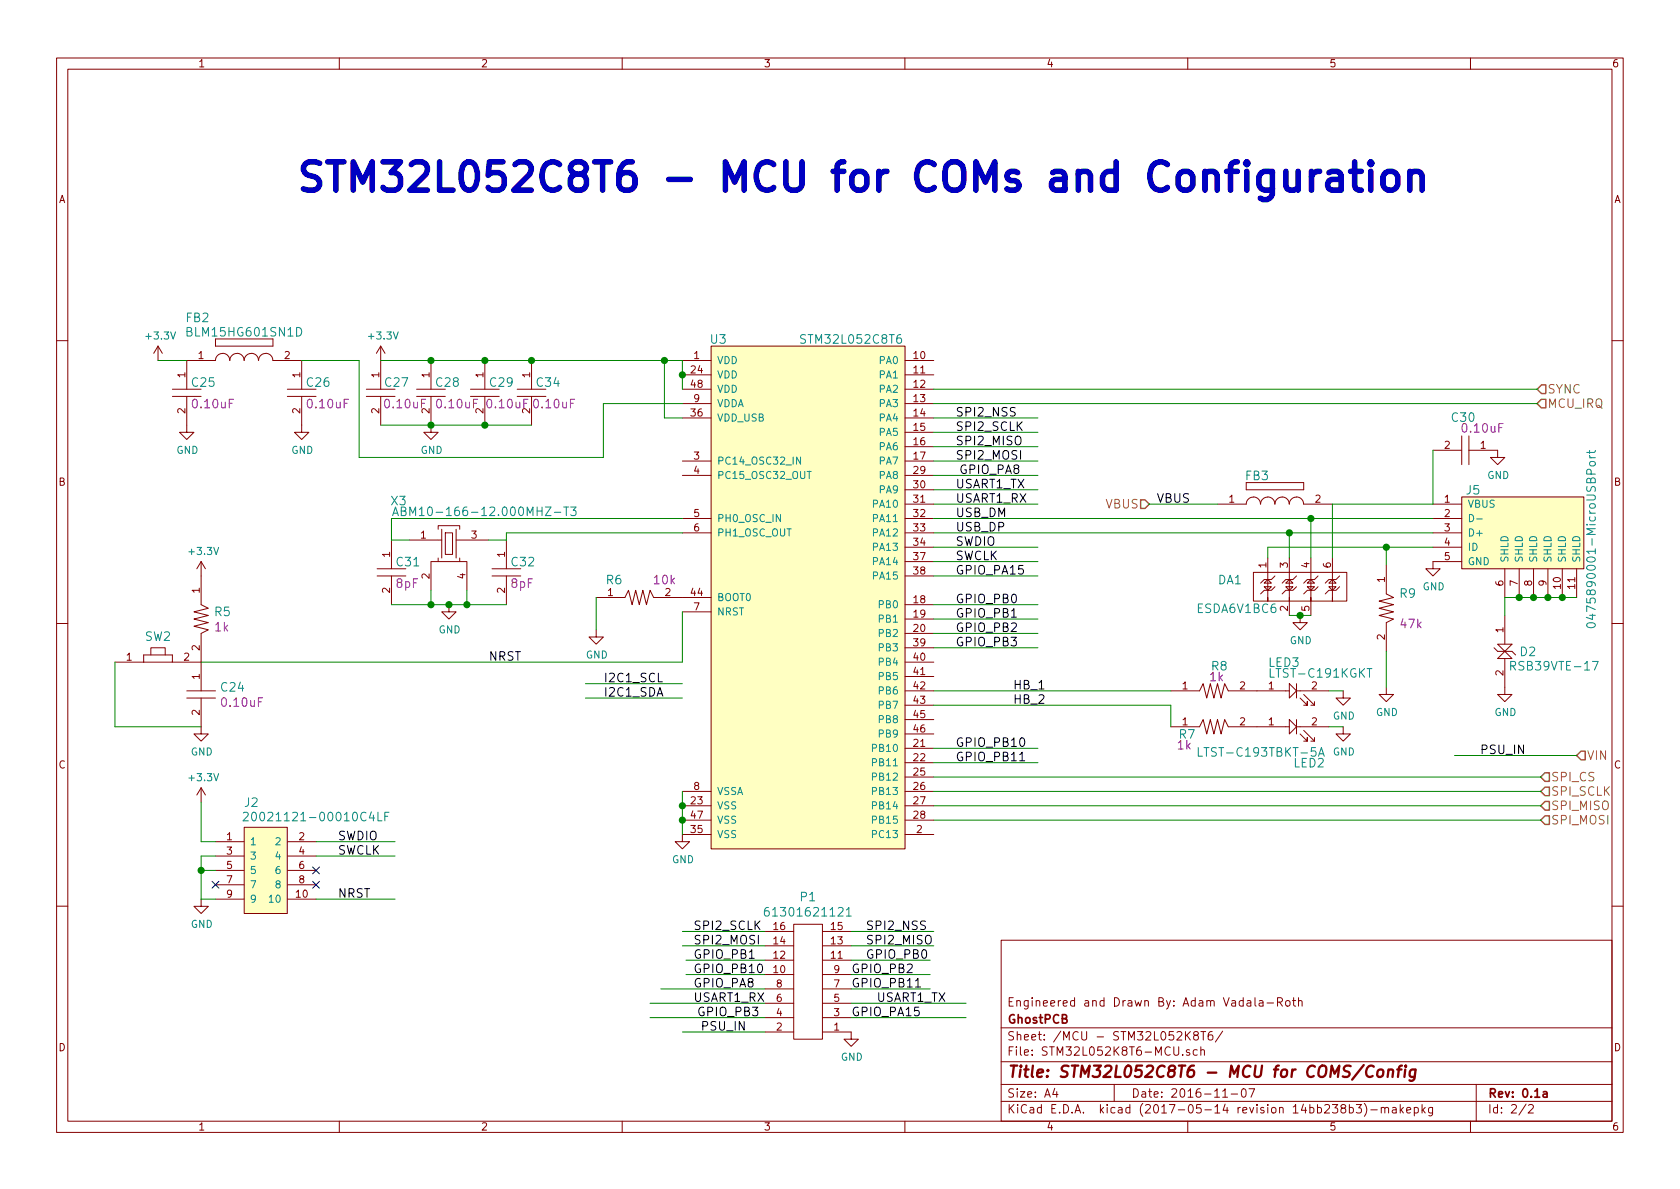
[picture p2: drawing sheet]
<svg xmlns="http://www.w3.org/2000/svg" width="297mm" height="210mm" viewBox="0 0 297 210" stroke-linecap="round" stroke-linejoin="round" font-family="sans-serif">
<g fill="none" stroke="#840000" stroke-width=".18">
<path d="M10 10.3h277v189.9h-277zM12 12.2h273v186.1h-273zM60 10.3v1.9M110 10.3v1.9M160 10.3v1.9M210 10.3v1.9M260 10.3v1.9M38.1 59.9h10.2v1.3h-10.2zM10 60.2h2M27.9 61.2l-.7 1.3M27.9 61.2v2.5M27.9 61.2l.8 1.3"/>
<path d="M30.5 68.8h5.1M30.5 70.1h5.1M33 70.1v6.3h1.3l-1.3 1.3-1.3-1.3h1.3M39.4 62.5a1.26 1.26 0 0 0-1.3 1.2h-5.1v5.1M39.4 62.5a1.25 1.25 0 0 1 1.2 1.2 1.3 1.3 0 0 1 1.3-1.2M41.9 62.5a1.25 1.25 0 0 1 1.3 1.2M44.4 62.5a1.26 1.26 0 0 0-1.2 1.2M44.4 62.5a1.25 1.25 0 0 1 1.3 1.2 1.3 1.3 0 0 1 1.3-1.2M47 62.5a1.25 1.25 0 0 1 1.2 1.2M48.3 63.7h5v5.1M50.8 68.8h5.1M50.8 70.1h5.1"/>
<path d="M53.3 70.1v6.3h1.3l-1.3 1.3-1.2-1.3h1.2M64.8 68.8h5M64.8 70.1h5M67.3 61.2l-.8 1.3M67.3 61.2v7.6M67.3 70.1v5.1M67.3 61.2l.8 1.3M73.7 68.8h5M73.7 70.1h5M76.2 70.1v6.3h1.3l-1.3 1.3-1.3-1.3h1.3M76.2 63.7v5.1M83.2 68.8h5.1"/>
<path d="M83.2 70.1h5.1M85.7 63.7v5.1M85.7 70.1v5.1M91.4 68.8h5.1M91.4 70.1h5.1M94 63.7v5.1M94 70.1v5.1M120.6 68.8h5.1M120.6 63.7h5.1M120.6 71.4h5.1M120.6 66.3h5.1M120.6 73.9h5.1"/>
<path d="M125.7 61.2h34.3v88.9h-34.3zM160 68.8h5.1M160 63.7h5.1M160 71.4h5.1M160 66.3h5.1M160 73.9h5.1M160 76.4h5.1M160 79h5.1M253.4 79.6h5M258.4 77.1v5.1M259.7 79.6h5.1v1.3h1.3l-1.3 1.3-1.3-1.3h1.3M259.7 77.1v5.1"/>
<path d="M285 60.2h2M35.6 99.3v7.6l1.2 .7-2.5 .6 2.5 .6-2.5 .7 2.5 .6-2.5 .6 2.5 .7-1.2 .6v10.2M35.6 99.3l-.8 1.3M35.6 99.3l.7 1.3M69.2 95.5v5.1M72.4 95.5h5M76.2 99.4v5M76.2 99.3h6.3M77.5 93.6v-.6h3.8v.6M77.5 98.7v.6M77.5 95.5h.6M78.1 93.6v5.1"/>
<path d="M78.7 94.2h1.3v3.8h-1.3zM80.6 95.5h.7M80.6 93.6v5.1M81.3 98.7v.6M81.4 95.5h5M82.5 99.4v5M89.5 95.5v5.1M120.6 91.7h5.1M120.6 94.2h5.1M120.6 81.5h5.1M120.6 84.1h5.1M160 89.1h5.1"/>
<path d="M160 91.7h5.1M160 94.2h5.1M160 96.8h5.1M160 99.3h5.1M160 86.6h5.1M160 81.5h5.1M160 84.1h5.1M220.3 85.3h10.2v1.3h-10.2zM221.6 87.9a1.26 1.26 0 0 0-1.3 1.2h-5M221.6 87.9a1.25 1.25 0 0 1 1.3 1.2 1.3 1.3 0 0 1 1.3-1.2M224.2 87.9a1.25 1.25 0 0 1 1.2 1.2M224.2 98.7v2.5"/>
<path d="M226.7 87.9a1.26 1.26 0 0 0-1.3 1.2M226.7 87.9a1.25 1.25 0 0 1 1.2 1.2 1.3 1.3 0 0 1 1.3-1.2M228 98.7v2.5M229.2 87.9a1.25 1.25 0 0 1 1.3 1.2M230.5 89.1h5.1M231.8 98.7v2.5M235.6 98.7v2.5M245.1 99.9v5.1l1.3 .7-2.6 .6 2.6 .6-2.6 .7 2.6 .6-2.6 .6 2.6 .7-1.3 .6v5.1M253.4 89.1h5M253.4 91.7h5M253.4 94.2h5M253.4 96.8h5"/>
<path d="M258.4 87.9h21.6v12.7h-21.6zM258.4 99.3h-5v1.3h1.2l-1.2 1.2-1.3-1.2h1.3M10 110.3h2M20.3 117.1h5.1M25.4 115.8h5.1v1.3h-5.1zM26.7 115.8v-1.3h2.5v1.3M30.5 117.1h5.1M66.7 101.8h5.1M66.7 100.6h5.1M69.2 101.8v5.1M79.4 106.9v1.3h1.2l-1.2 1.3-1.3-1.3h1.3M87 101.8h5.1"/>
<path d="M87 100.6h5.1M89.5 101.8v5.1M105.4 105.7h5.1l.6-1.3 .7 2.5 .6-2.5 .6 2.5 .7-2.5 .6 2.5 .6-2.5 .7 1.3h10.1M105.4 111.4v1.2h1.3l-1.3 1.3-1.3-1.3h1.3M120.6 108.2h5.1M160 117.1h5.1M160 112h5.1M160 119.6h5.1M160 106.9h5.1M160 101.8h5.1M160 109.5h5.1M160 114.5h5.1"/>
<path d="M221.6 101.2h16.5v5.1h-16.5zM223.5 103.1l.7-.6 .6 .6zM223.5 103.8h1.3l-.6 .6zM224.2 102.5h-.7l-.6 .6M224.2 101.2v1.3M225.4 101.8l-.6 .7h-.6v1.9h-.7l-.6 .6M225.4 103.8l-.6 .6h-.6v1.9v-.6M227.3 103.1l.7-.6 .6 .6zM227.3 103.8h1.3l-.6 .6zM228 102.5h-.7l-.6 .6M228 101.2v1.3M228 106.3v2.5"/>
<path d="M229.2 101.8l-.6 .7h-.6v1.9h-.7l-.6 .6M229.2 103.8l-.6 .6h-.6v1.9v-.6M229.9 108.8v1.3h1.2l-1.2 1.3-1.3-1.3h1.3M231.1 103.1l.7-.6 .6 .6zM231.1 103.8h1.3l-.6 .6zM231.8 102.5h-.7l-.6 .6M231.8 101.2v1.3M231.8 106.3v2.5M233 101.8l-.6 .7h-.6v1.9h-.7l-.6 .6M233 103.8l-.6 .6h-.6v1.9v-.6M234.9 103.1l.7-.6 .6 .6zM234.9 103.8h1.3l-.6 .6z"/>
<path d="M235.6 102.5h-.7l-.6 .6M235.6 101.2v1.3M236.9 101.8l-.7 .7h-.6v1.9h-.7l-.6 .6M236.9 103.8l-.7 .6h-.6v1.9v-.6M264.2 114.5l.6 .7h2.5l.7 .6M264.8 113.9h2.5l-1.2 1.3zM266.1 115.2l1.2 1.3h-2.5zM266.1 116.5v6.3h1.2l-1.2 1.3-1.3-1.3h1.3M266.1 100.6v5.1M266.1 108.8v5.1M268.6 100.6v5.1M271.1 100.6v5.1"/>
<path d="M273.7 100.6v5.1M276.2 100.6v5.1M278.8 100.6v5.1M285 110.3h2M33 122.2h5.1M33 123.4h5.1M35.6 123.4v6.4h1.2l-1.2 1.3-1.3-1.3h1.3M35.6 139.3v2.6M35.6 139.3l-.8 1.3M35.6 139.3l.7 1.3M120.6 139.9h5.1M160 122.2h5.1"/>
<path d="M160 124.7h5.1M160 139.9h5.1M160 132.3h5.1M160 134.9h5.1M160 137.4h5.1M160 127.2h5.1M160 129.8h5.1M207 122.2h5.1l.6-1.3 .7 2.5 .6-2.5 .6 2.5 .7-2.5 .6 2.5 .6-2.5 .7 1.3h10.8M207 128.5h5.1l.6-1.3 .7 2.6 .6-2.6 .6 2.6 .7-2.6 .6 2.6 .6-2.6 .7 1.3h10.8M228 127.2l1.2 1.3-1.2 1.3zM228 120.9l1.2 1.3-1.2 1.2zM229.2 122.2h5.7"/>
<path d="M229.2 128.5h5.7M229.2 120.9v2.5M229.2 127.2v2.6M229.9 129.8l1.2 1.3v-.7v.7h-.6M229.9 123.4l1.2 1.3v-.6v.6h-.6M230.5 129.2l1.9 1.9M230.5 122.8l1.9 1.9M231.8 131.1h.6M231.8 124.7h.6M232.4 124.1v.6M232.4 130.4v.7M237.5 128.5v1.3h1.3l-1.3 1.3-1.3-1.3h1.3"/>
<path d="M237.5 122.2v1.2h1.3l-1.3 1.3-1.3-1.3h1.3M245.1 121.5v1.3h1.3l-1.3 1.3-1.3-1.3h1.3M35.6 159v1.3h1.2l-1.2 1.2-1.3-1.2h1.3M38.1 148.8h5M38.1 151.4h5M38.1 153.9h5M38.1 156.5h5M38.1 159h5M43.2 146.3h7.6v15.2h-7.6zM50.9 148.8h5M50.9 151.4h5M50.9 153.9h5"/>
<path d="M50.9 156.5h5M50.9 159h5M120.6 142.5h5.1M120.6 145h5.1M125.7 147.6h-5.1v1.2h1.3l-1.3 1.3-1.2-1.3h1.2M160 147.6h5.1M160 142.5h5.1M160 145h5.1M10 160.2h2M135.3 180h5M135.3 177.4h5M135.3 174.9h5"/>
<path d="M135.3 172.3h5M135.3 169.8h5M135.3 167.3h5M135.3 164.7h5M140.3 163.4h5.1v20.4h-5.1zM145.4 180h5.1M145.4 177.4h5.1M145.4 174.9h5.1M145.4 172.3h5.1M145.4 169.8h5.1M145.4 167.3h5.1M145.4 164.7h5.1"/>
<path d="M177 166.3h108v32h-108zM221.9 176.4v1.3l.2 .2M222.7 177h.5l.1 .9M223.3 177.3l-.5 .1-.2 .2 .1 .2 .1 .1 .5-.1M224 177.4h1.2M225.9 177.2l.7-.1 .1-.2v-.3l-.3-.2h-.5v1.5M226.2 177.2l.5 .7M227.4 177.1l.2-.2 .4 .2v.7l-.2 .1-.4-.1zM228.5 176.9h.6M228.7 176.4v1.3l.4 .2M229.6 177.1l.2-.2 .3 .1 .1 .9M229.6 176.4v1.5"/>
<path d="M285 160.2h2M60 198.3v1.9M110 198.3v1.9M135.3 182.5h5M145.4 182.5h5.1v1.3h1.3l-1.3 1.2-1.3-1.2h1.3M160 198.3v1.9M177 194.8h108M177 191.8h108M177 187.8h108M177 181.8h108M186.5 192.5l-.4 1h1M186.8 193v1"/>
<path d="M197 191.8v3M209.1 186.5v.1M209.6 182.4v1.5M209.8 183.1l.7 .8M210 198.3v1.9M210.3 185.7l-.3-.1-.2 .2v.2l.5 .2v.3h-.5M210.5 182.4l-.9 .9M211.3 183.1l-.2-.2v-.3a.48 .48 0 0 1 .7-.1l.1 .2-.1 .3-.6 .1-.2 .3 .1 .4 .2 .1 .5-.1 .1-.2v-.2l-.3-.3M211.7 185.7l-.4-.1-.3 .3 .1 .6h.6M212.3 185.7l.2-.1 .4 .1 .1 .9M212.3 185.1v1.5M212.3 182.4h.9"/>
<path d="M212.8 182.4v1.5M214.3 182.4a.59 .59 0 0 0-.7 .7l.1 .7 .2 .1 .5-.1 .1-.5-.2-.2-.4-.1-.3 .3M216.2 194h.8M216.2 182.3l-1.3 2M217.7 193.5h1.1M219.6 192.7l.4-.2a.94 .94 0 0 1 0 1.5 .82 .82 0 0 1-.4-1.3zM220.8 192.5h1l-.6 1.5M237.4 196l-.3-.3 .1-.2 .2-.2 .4 .1 .1 .2v.2l-.7 .2a.48 .48 0 0 0 0 .7l.2 .1 .5-.1a.48 .48 0 0 0-.1-.7h-.2M238.6 195.9l.4-.1 .3 .3-.1 .6-.2 .1-.4-.1M238.6 195.3v1.5M239.8 195.3h.9l-.5 .6 .4 .1v.7l-.2 .1-.6-.1M241.2 195.1a1.71 1.71 0 0 1 0 2.3"/>
<path d="M242.4 196.3h1.1M244.2 196l.2-.2 .4 .1 .1 .9M244.2 195.8v1M244.9 196a.36 .36 0 0 1 .3-.2 .36 .36 0 0 1 .3 .2v.8M246.2 195.9h.6l.1 .9M246.9 196.2l-.5 .1a.29 .29 0 0 0-.3 .2 .29 .29 0 0 0 .3 .3l.5-.1M247.6 195.3v1.5M247.7 196.3l.4 .5M248.1 195.8l-.5 .6M248.7 196.3l.7-.1v-.3l-.5-.1-.2 .2 .1 .7h.6M250.1 195.9l.4-.1 .3 .3-.1 .6-.2 .1-.4-.1M250.1 195.8v1.5"/>
<path d="M251.4 195.3v1.5M251.6 196.3l.4 .5M252 195.8l-.6 .6M253.3 195.8v1.2l-.3 .3h-.4M253.3 195.9l-.4-.1-.3 .3v.6l.3 .1 .4-.1M260 198.3v1.9M261 191.8v6.5M269.8 195.2l-1.2 2M270.3 195.5l.2-.2h.3l.3 .5-.9 1h.9"/>
</g>
<path d="M272.9 193.1h.6v.9M273.5 193.4l-.5 .1-.2 .2 .1 .2 .1 .1 .5-.1" fill="none" stroke="#840000" stroke-width=".3"/>
<path d="M241.1 188.3l-2 2.6M242.9 188.6a.88 .88 0 0 0-1 0 .88 .88 0 0 0-.4 1 .71 .71 0 0 0 .4 .8 .71 .71 0 0 0 .8-.1M243.7 189.3a.53 .53 0 0 1 .5-.2 .53 .53 0 0 1 .4 .4l-.1 .6a.54 .54 0 0 1-.5 .4 .54 .54 0 0 1-.5-.4zM245.5 189.3a.5 .5 0 0 1 .8 .1l-.1 1M245.5 189.1l-.2 1.3M247 189.1h.8M247.9 188.4l-.4 .1-.1 .2-.2 1.7M248.5 189.1l-.2 1.3M248.6 188.4l-.2 .1 .1 .1 .1-.2-.1 .2M250.3 189.2a.68 .68 0 0 0-1 .3v.8l.3 .1 .5-.1M250.3 189.1l-.2 1.6a.6 .6 0 0 1-.9 .3" fill="none" stroke="#840000" stroke-width=".41"/>
<path d="M272.5 70.6h.8v1.5h-.8l-.7-.7zM272.5 68.1h.8v1.5h-.8l-.7-.8zM201.7 88.4h.7l.8 .7-.8 .8h-.7zM273.2 136.6h.7v1.6h-.7l-.8-.8zM273.2 139.2h.7v1.5h-.7l-.8-.8zM279.5 132.8h.8v1.6h-.8l-.7-.8zM273.2 144.3h.7v1.5h-.7l-.8-.8zM273.2 141.7h.7v1.6h-.7l-.8-.8z" fill="none" stroke="#848400" stroke-width=".25"/>
<g fill="none" stroke="#008484" stroke-width=".18">
<path d="M52.5 57.9a.77 .77 0 0 1 .9 .8 .77 .77 0 0 1-.9 .7zM281.1 79.6v.6M282.1 79.6l-.3 .4h-1.3M69.4 91.2l.5-1.5 .5 1.5M69.6 90.7h.7M70.9 90.4l.8-.2v-.4l-.8-.1v1.5h.6l.3-.2v-.3l-.1-.3h-.2M99.7 89.7h.9M100.1 89.7v1.5M100.9 89.7h1l-.6 .5 .5 .2v.6l-.2 .2h-.5l-.2-.2M141.6 80.8v1.3l-.8-1.3v1.3M142.7 83.4h.7M259.8 91a.64 .64 0 0 1 .8 .6 .64 .64 0 0 1-.8 .6z"/>
<path d="M261.1 91.8h1M281.1 80.5l.2 .4M281.1 80.9h1M281.1 81.7l.7-.1 .2 .1 .1 .4-.3 .3h-.5l-.2-.3zM241.7 118.2h.9M267.1 117.7h.7l.2-.2-.1-.4-.2-.1h-.6v1.5M280.7 110.3l.8-.2 .4 .2 .2 .2a.87 .87 0 0 1-1.6 .1zM281.6 108.6v.9l-1.1-.3M281.6 117h1l-.7 1.5M211.9 132.2v1.5h.7M233.1 133.7l.5-1.5 .5 1.5M233.3 133.3h.7"/>
<path d="M43 143.8l.6-.2 .2 .2 .1 .3-.9 1.1h.9M44.6 143.8l.2-.2a.81 .81 0 0 1 .4 1.4l-.2 .2a.84 .84 0 0 1-.4-1.4zM66.8 143.6v1.6h.7M68 144.3h.6M68.8 143.6h-.8v1.6M135.9 160.5a.59 .59 0 0 0-.7 .6v.6l.1 .2 .4 .1 .2-.2 .1-.5-.1-.2h-.5l-.2 .2M149.7 160.9l.4-.4v1.5M149.7 162h.8"/>
</g>
<g fill="#ffffc2" stroke="#ffffc2" stroke-width=".18">
<path d="M258.4 87.9h21.6v12.7h-21.6z"/>
<path d="M43.2 146.3h7.6v15.2h-7.6z"/>
<path d="M125.7 61.2h34.3v88.9h-34.3z"/>
</g>
<path d="M37.5 155.8l1.2 1.3M38.7 155.8l-1.2 1.3M55.3 153.3l1.2 1.2M55.3 155.8l1.2 1.3M56.5 153.3l-1.2 1.2M56.5 155.8l-1.2 1.3" fill="none" stroke="#000084" stroke-width=".18"/>
<g fill="none" stroke="#0000c2" stroke-width=".99">
<path d="M227.4 30.3v2.6l.2 .5a1.4 1.4 0 0 0 1.9-.3M229.5 30.3v3.3M231.9 30.3v3.3M233.3 30.3a1.28 1.28 0 0 0-1.4 .9M235 30.5l.5-.2h.9l.5 .2 .2 .5v2.6M237.1 31.5l-.4 .2h-1.2a.98 .98 0 0 0-.8 1 .98 .98 0 0 0 .8 .9h1.2l.4-.2M238.8 30.3h1.9M239.5 28.6v4.3l.3 .5 .4 .2h.5M242.4 28.6l-.3 .3 .3 .2 .2-.2-.2-.3v.5M242.4 30.3v3.3M245 30.5a1.39 1.39 0 0 1 2.1 .7v1.5a1.36 1.36 0 0 1-1.3 1 1.36 1.36 0 0 1-1.3-1v-1.5zM249.3 30.8a1.25 1.25 0 0 1 2.1 .2v2.6"/>
<path d="M249.3 30.3v3.3"/>
</g>
<path d="M180.3 134.5h.9M161.9 174.5h.9" fill="none" stroke="#000" stroke-width=".18"/>
<g fill="none" stroke="#008400" stroke-width=".18">
<path d="M27.9 63.7h5.1M53.3 63.7h10.2v17.2h43.2v-9.5h13.9M67.3 63.7h53.3v5.1M67.3 75.2h26.7M117.5 63.7v10.2h3.1M165.1 73.9h18.4M165.1 76.4h18.4M165.1 79h18.4M165.1 71.4h106.7M165.1 68.8h106.7M253.4 79.6v9.5h-17.8v9.6M120.6 91.7h-51.4v3.8h3.2"/>
<path d="M120.6 94.2h-31.1v1.3h-3.1M165.1 81.5h18.4M165.1 86.6h18.4M165.1 89.1h18.4M165.1 91.7h88.3M165.1 94.2h88.3M165.1 96.8h18.4M165.1 99.3h18.4M165.1 84.1h18.4M203.2 89.1h12.1M228 94.2v4.5M231.8 91.7v7"/>
<path d="M245.1 96.8v3.1M253.4 96.8h-29.2v1.9M20.3 117.1v11.4h15.3M69.2 106.9h20.3M76.2 104.4v2.5M82.5 104.4v2.5M105.4 105.7v5.7M120.6 108.2v8.9h-85M165.1 106.9h18.4M165.1 109.5h18.4M165.1 112h18.4M165.1 101.8h18.4"/>
<path d="M165.1 114.5h18.4M228 108.8h3.8M245.1 115.2v6.3M278.8 105.7h-12.7v3.1M103.5 120.9h17.1M103.5 123.4h17.1M120.6 139.9v7.7M165.1 137.4h107.3M165.1 139.9h107.3M165.1 132.3h18.4M165.1 134.9h18.4M165.1 122.2h41.9"/>
<path d="M165.1 124.7h41.9v3.8M234.9 128.5h2.6M234.9 122.2h2.6M257.2 133.6h21.6M35.6 141.9v6.9h2.5M35.6 153.9h2.5M38.1 151.4h-2.5v7.6h2.5M55.9 148.8h13.9M55.9 151.4h13.9M55.9 159h13.9M165.1 142.5h107.3M165.1 145h107.3"/>
<path d="M114.9 177.4h20.4M114.9 180h20.4M116.8 174.9h18.5M120.6 167.3h14.7M120.6 164.7h14.7M121.3 169.8h14M121.3 172.3h14M150.5 177.4h20.3M150.5 167.3h14.6M150.5 164.7h14.6M150.5 169.8h14M150.5 172.3h14"/>
<path d="M150.5 174.9h14M150.5 180h20.3M120.6 182.5h14.7"/>
</g>
<g fill="#008400" stroke="#008400" stroke-width=".25">
<circle cx="276.2" cy="105.7" r=".51"/>
<circle cx="273.7" cy="105.7" r=".51"/>
<circle cx="271.1" cy="105.7" r=".51"/>
<circle cx="268.6" cy="105.7" r=".51"/>
<circle cx="228" cy="94.2" r=".51"/>
<circle cx="231.8" cy="91.7" r=".51"/>
<circle cx="245.1" cy="96.8" r=".51"/>
<circle cx="229.9" cy="108.8" r=".51"/>
<circle cx="35.6" cy="153.9" r=".51"/>
<circle cx="76.2" cy="63.7" r=".51"/>
<circle cx="76.2" cy="75.2" r=".51"/>
<circle cx="120.7" cy="145" r=".51"/>
<circle cx="120.7" cy="142.5" r=".51"/>
<circle cx="85.7" cy="63.7" r=".51"/>
<circle cx="120.7" cy="66.3" r=".51"/>
<circle cx="76.2" cy="106.9" r=".51"/>
<circle cx="82.6" cy="106.9" r=".51"/>
<circle cx="79.4" cy="106.9" r=".51"/>
<circle cx="94" cy="63.7" r=".51"/>
<circle cx="85.7" cy="75.2" r=".51"/>
<circle cx="117.5" cy="63.7" r=".51"/>
</g>
<text font-size="7" fill="#0000c2" x="52.1" y="33.9">STM32L052C8T6 - MCU for COMs and Configuration</text>
<text font-size="2.8" fill="#840000" x="178" y="190.5">Title: STM32L052C8T6 - MCU for COMS/Config</text>
<g font-size="2.1" fill="#008484">
<text x="32.9" y="57">FB2</text>
<text x="33.5" y="59.5">BLM15HG601SN1D</text>
<text x="125.7" y="60.8">U3</text>
<text x="142.1" y="60.8">STM32L052C8T6</text>
<text x="34" y="68.4">C25</text>
<text x="54.3" y="68.4">C26</text>
<text x="68.2" y="68.4">C27</text>
<text x="77.2" y="68.4">C28</text>
<text x="86.7" y="68.4">C29</text>
<text x="95" y="68.4">C34</text>
<text x="256.8" y="74.6">C30</text>
<text x="69.2" y="89.4">X3</text>
<text x="220.2" y="84.9">FB3</text>
<text x="259.3" y="87.4">J5</text>
<text x="72.5" y="91.3">ABM10-166-12.000MHZ-T3</text>
<text x="70.2" y="100.1">C31</text>
<text x="90.5" y="100.1">C32</text>
<text x="107.2" y="103.3">R6</text>
<text x="215.4" y="103.3">DA1</text>
<text x="247.5" y="105.7">R9</text>
<text x="25.7" y="113.3">SW2</text>
<text x="38" y="109">R5</text>
<text x="211.8" y="108.4">ESDA6V1BC6</text>
<text x="282.1" y="108.8" transform="rotate(-90 282.1 108.8)">0475890001-MicroUSBPort</text>
<text x="214.2" y="118.6">R8</text>
<text x="224.3" y="117.9">LED3</text>
<text x="224.9" y="119.8">LTST-C191KGKT</text>
<text x="267.8" y="118.6">RSB39VTE-17</text>
<text x="268.8" y="116">D2</text>
<text x="39.2" y="122.3">C24</text>
<text x="208.5" y="130.6">R7</text>
<text x="212.8" y="133.8">LTST-C193TBKT-5A</text>
<text x="228.8" y="135.7">LED2</text>
<text x="43.3" y="142.7">J2</text>
<text x="45.2" y="145.2">20021121-00010C4LF</text>
<text x="141.6" y="159.4">P1</text>
<text x="136.4" y="162.1">61301621121</text>
</g>
<g font-size="2.1" fill="#848400">
<text x="273.6" y="69.6">SYNC</text>
<text x="273.6" y="72.1">MCU_IRQ</text>
<text x="195.5" y="89.9">VBUS</text>
<text x="280.5" y="134.4">VIN</text>
<text x="274.2" y="138.2">SPI_CS</text>
<text x="274.2" y="143.3">SPI_MISO</text>
<text x="274.2" y="140.7">SPI_SCLK</text>
<text x="274.2" y="145.8">SPI_MOSI</text>
</g>
<g font-size="2.1" fill="#840084">
<text x="34.3" y="72.2">0.10uF</text>
<text x="54.6" y="72.2">0.10uF</text>
<text x="68.2" y="72.2">0.10uF</text>
<text x="77.4" y="72.2">0.10uF</text>
<text x="86.3" y="72.2">0.10uF</text>
<text x="94.6" y="72.2">0.10uF</text>
<text x="258.7" y="76.5">0.10uF</text>
<text x="70.1" y="104">8pF</text>
<text x="90.4" y="104">8pF</text>
<text x="115.7" y="103.3">10k</text>
<text x="38" y="111.7">1k</text>
<text x="247.7" y="111.1">47k</text>
<text x="39.4" y="125">0.10uF</text>
<text x="213.9" y="120.5">1k</text>
<text x="208.2" y="132.5">1k</text>
</g>
<g font-size="2.1">
<text x="168.9" y="73.7">SPI2_NSS</text>
<text x="168.9" y="76.2">SPI2_SCLK</text>
<text x="168.9" y="78.7">SPI2_MISO</text>
<text x="168.9" y="81.3">SPI2_MOSI</text>
<text x="169.5" y="83.8">GPIO_PA8</text>
<text x="168.9" y="86.4">USART1_TX</text>
<text x="168.9" y="88.9">USART1_RX</text>
<text x="204.5" y="88.9">VBUS</text>
<text x="168.9" y="91.4">USB_DM</text>
<text x="168.9" y="94">USB_DP</text>
<text x="168.9" y="96.5">SWDIO</text>
<text x="168.9" y="99.1">SWCLK</text>
<text x="168.9" y="101.6">GPIO_PA15</text>
<text x="168.9" y="106.7">GPIO_PB0</text>
<text x="168.9" y="109.2">GPIO_PB1</text>
<text x="168.9" y="111.8">GPIO_PB2</text>
<text x="86.4" y="116.8">NRST</text>
<text x="168.9" y="114.3">GPIO_PB3</text>
<text x="106.7" y="123.2">I2C1_SDA</text>
<text x="106.7" y="120.6">I2C1_SCL</text>
<text x="179.1" y="121.9">HB_1</text>
<text x="179.1" y="124.5">HB_2</text>
<text x="168.9" y="132.1">GPIO_PB10</text>
<text x="168.9" y="134.6">GPIO_PB11</text>
<text x="261.6" y="133.3">PSU_IN</text>
<text x="59.7" y="148.6">SWDIO</text>
<text x="59.7" y="151.1">SWCLK</text>
<text x="59.7" y="158.7">NRST</text>
<text x="122.6" y="167">SPI2_MOSI</text>
<text x="122.6" y="164.5">SPI2_SCLK</text>
<text x="153" y="167">SPI2_MISO</text>
<text x="153" y="164.5">SPI2_NSS</text>
<text x="122.6" y="169.5">GPIO_PB1</text>
<text x="122.6" y="172.1">GPIO_PB10</text>
<text x="150.5" y="172.1">GPIO_PB2</text>
<text x="153" y="169.5">GPIO_PB0</text>
<text x="122.6" y="177.2">USART1_RX</text>
<text x="122.6" y="174.6">GPIO_PA8</text>
<text x="123.2" y="179.7">GPIO_PB3</text>
<text x="150.5" y="174.6">GPIO_PB11</text>
<text x="150.5" y="179.7">GPIO_PA15</text>
<text x="154.9" y="177.2">USART1_TX</text>
<text x="123.8" y="182.2">PSU_IN</text>
</g>
<g font-size="2.1" fill="#840000">
<text x="178" y="178">Engineered and Drawn By: Adam Vadala-Roth</text>
<text x="178" y="184">Sheet: /MCU - STM32L052K8T6/</text>
<text x="178" y="181">GhostPCB</text>
<text x="178" y="186.7">File: STM32L052K8T6-MCU.sch</text>
<text x="178" y="196.9">KiCad E.D.A. kicad (2017-05-14 revision 14bb238b3)-makepkg</text>
<text x="178" y="194.1">Size: A4</text>
<text x="200" y="194.1">Date: 2016-11-07</text>
<text x="263" y="194.1">Rev: 0.1a</text>
<text x="263" y="196.9">Id: 2/2</text>
</g>
<g font-size="1.8" fill="#840000">
<text x="35" y="11.9">1</text>
<text x="85" y="11.9">2</text>
<text x="135" y="11.9">3</text>
<text x="185" y="11.9">4</text>
<text x="235" y="11.9">5</text>
<text x="285" y="11.9">6</text>
<text x="10.4" y="35.9">A</text>
<text x="285.4" y="35.9">A</text>
<text x="35.1" y="63.5">1</text>
<text x="50.3" y="63.5">2</text>
<text x="122.7" y="63.5">1</text>
<text x="161.6" y="63.5">10</text>
<text x="32.8" y="66.8" transform="rotate(-90 32.8 66.8)">1</text>
<text x="53.1" y="66.8" transform="rotate(-90 53.1 66.8)">1</text>
<text x="67.1" y="66.8" transform="rotate(-90 67.1 66.8)">1</text>
<text x="75.9" y="66.8" transform="rotate(-90 75.9 66.8)">1</text>
<text x="85.5" y="66.8" transform="rotate(-90 85.5 66.8)">1</text>
<text x="93.7" y="66.8" transform="rotate(-90 93.7 66.8)">1</text>
<text x="122.2" y="66">24</text>
<text x="122.2" y="68.6">48</text>
<text x="122.7" y="71.1">9</text>
<text x="161.6" y="66">11</text>
<text x="161.6" y="68.6">12</text>
<text x="161.6" y="71.1">13</text>
<text x="32.8" y="73.1" transform="rotate(-90 32.8 73.1)">2</text>
<text x="53.1" y="73.1" transform="rotate(-90 53.1 73.1)">2</text>
<text x="67.1" y="73.1" transform="rotate(-90 67.1 73.1)">2</text>
<text x="75.9" y="73.1" transform="rotate(-90 75.9 73.1)">2</text>
<text x="85.5" y="73.1" transform="rotate(-90 85.5 73.1)">2</text>
<text x="93.7" y="73.1" transform="rotate(-90 93.7 73.1)">2</text>
<text x="122.2" y="73.7">36</text>
<text x="161.6" y="73.7">14</text>
<text x="161.6" y="76.2">15</text>
<text x="122.7" y="81.3">3</text>
<text x="122.7" y="83.8">4</text>
<text x="161.6" y="78.7">16</text>
<text x="161.6" y="81.3">17</text>
<text x="161.6" y="83.8">29</text>
<text x="255.4" y="79.4">2</text>
<text x="261.8" y="79.4">1</text>
<text x="10.4" y="85.9">B</text>
<text x="161.6" y="86.4">30</text>
<text x="161.6" y="88.9">31</text>
<text x="217.3" y="88.9">1</text>
<text x="232.6" y="88.9">2</text>
<text x="255.4" y="88.9">1</text>
<text x="285.4" y="85.9">B</text>
<text x="74.4" y="95.2">1</text>
<text x="83.4" y="95.2">3</text>
<text x="122.7" y="91.4">5</text>
<text x="122.7" y="94">6</text>
<text x="161.6" y="91.4">32</text>
<text x="161.6" y="94">33</text>
<text x="255.4" y="91.4">2</text>
<text x="255.4" y="94">3</text>
<text x="69" y="98.5" transform="rotate(-90 69 98.5)">1</text>
<text x="89.3" y="98.5" transform="rotate(-90 89.3 98.5)">1</text>
<text x="161.6" y="96.5">34</text>
<text x="161.6" y="99.1">37</text>
<text x="161.6" y="101.6">38</text>
<text x="223.9" y="100.4" transform="rotate(-90 223.9 100.4)">1</text>
<text x="227.7" y="100.4" transform="rotate(-90 227.7 100.4)">3</text>
<text x="231.5" y="100.4" transform="rotate(-90 231.5 100.4)">4</text>
<text x="235.3" y="100.4" transform="rotate(-90 235.3 100.4)">6</text>
<text x="255.4" y="96.5">4</text>
<text x="255.4" y="99.1">5</text>
<text x="35.3" y="104.9" transform="rotate(-90 35.3 104.9)">1</text>
<text x="69" y="104.9" transform="rotate(-90 69 104.9)">2</text>
<text x="75.9" y="102.4" transform="rotate(-90 75.9 102.4)">2</text>
<text x="82.3" y="102.4" transform="rotate(-90 82.3 102.4)">4</text>
<text x="89.3" y="104.9" transform="rotate(-90 89.3 104.9)">2</text>
<text x="107.5" y="105.4">1</text>
<text x="117.6" y="105.4">2</text>
<text x="122.2" y="105.4">44</text>
<text x="122.7" y="107.9">7</text>
<text x="161.6" y="106.7">18</text>
<text x="244.9" y="103" transform="rotate(-90 244.9 103)">1</text>
<text x="265.8" y="103.6" transform="rotate(-90 265.8 103.6)">6</text>
<text x="268.4" y="103.6" transform="rotate(-90 268.4 103.6)">7</text>
<text x="270.9" y="103.6" transform="rotate(-90 270.9 103.6)">8</text>
<text x="273.4" y="103.6" transform="rotate(-90 273.4 103.6)">9</text>
<text x="276" y="104.1" transform="rotate(-90 276 104.1)">10</text>
<text x="278.5" y="104.1" transform="rotate(-90 278.5 104.1)">11</text>
<text x="161.6" y="111.8">20</text>
<text x="161.6" y="109.2">19</text>
<text x="227.7" y="108.1" transform="rotate(-90 227.7 108.1)">2</text>
<text x="231.5" y="108.1" transform="rotate(-90 231.5 108.1)">5</text>
<text x="244.9" y="113.1" transform="rotate(-90 244.9 113.1)">2</text>
<text x="265.8" y="111.9" transform="rotate(-90 265.8 111.9)">1</text>
<text x="22.4" y="116.8">1</text>
<text x="32.5" y="116.8">2</text>
<text x="35.3" y="115" transform="rotate(-90 35.3 115)">2</text>
<text x="161.6" y="116.8">40</text>
<text x="161.6" y="119.4">41</text>
<text x="161.6" y="114.3">39</text>
<text x="265.8" y="119.5" transform="rotate(-90 265.8 119.5)">2</text>
<text x="35.3" y="120.1" transform="rotate(-90 35.3 120.1)">1</text>
<text x="161.6" y="121.9">42</text>
<text x="161.6" y="124.5">43</text>
<text x="209.1" y="121.9">1</text>
<text x="219.2" y="121.9">2</text>
<text x="224.3" y="121.9">1</text>
<text x="231.9" y="121.9">2</text>
<text x="35.3" y="126.5" transform="rotate(-90 35.3 126.5)">2</text>
<text x="161.6" y="127">45</text>
<text x="161.6" y="129.5">46</text>
<text x="209.1" y="128.3">1</text>
<text x="219.2" y="128.3">2</text>
<text x="224.3" y="128.3">1</text>
<text x="231.9" y="128.3">2</text>
<text x="10.4" y="135.9">C</text>
<text x="161.6" y="132.1">21</text>
<text x="161.6" y="134.6">22</text>
<text x="161.6" y="137.2">25</text>
<text x="285.4" y="135.9">C</text>
<text x="122.2" y="142.2">23</text>
<text x="122.7" y="139.7">8</text>
<text x="161.6" y="139.7">26</text>
<text x="161.6" y="142.2">27</text>
<text x="40.1" y="148.6">1</text>
<text x="52.9" y="148.6">2</text>
<text x="122.2" y="147.3">35</text>
<text x="122.2" y="144.8">47</text>
<text x="161.6" y="144.8">28</text>
<text x="162.1" y="147.3">2</text>
<text x="40.1" y="151.1">3</text>
<text x="40.1" y="153.7">5</text>
<text x="52.9" y="151.1">4</text>
<text x="52.9" y="153.7">6</text>
<text x="40.1" y="156.2">7</text>
<text x="40.1" y="158.7">9</text>
<text x="52.4" y="158.7">10</text>
<text x="52.9" y="156.2">8</text>
<text x="136.8" y="167">14</text>
<text x="136.8" y="164.5">16</text>
<text x="147" y="167">13</text>
<text x="147" y="164.5">15</text>
<text x="136.8" y="172.1">10</text>
<text x="136.8" y="169.5">12</text>
<text x="147" y="169.5">11</text>
<text x="147.5" y="172.1">9</text>
<text x="137.3" y="179.7">4</text>
<text x="137.3" y="177.2">6</text>
<text x="137.3" y="174.6">8</text>
<text x="147.5" y="179.7">3</text>
<text x="147.5" y="177.2">5</text>
<text x="147.5" y="174.6">7</text>
<text x="10.4" y="185.9">D</text>
<text x="137.3" y="182.2">2</text>
<text x="147.5" y="182.2">1</text>
<text x="285.4" y="185.9">D</text>
<text x="35" y="199.9">1</text>
<text x="85" y="199.9">2</text>
<text x="135" y="199.9">3</text>
<text x="185" y="199.9">4</text>
<text x="235" y="199.9">5</text>
<text x="285" y="199.9">6</text>
</g>
<g font-size="1.8" fill="#008484">
<text x="26" y="60">+3.3V</text>
<text x="65.4" y="60">+3.3V</text>
<text x="126.7" y="64.4">VDD</text>
<text x="155.6" y="64.4">PA0</text>
<text x="126.7" y="66.9">VDD</text>
<text x="126.7" y="69.5">VDD</text>
<text x="155.6" y="66.9">PA1</text>
<text x="155.6" y="69.5">PA2</text>
<text x="126.7" y="72">VDDA</text>
<text x="126.7" y="74.5">VDD_USB</text>
<text x="155.6" y="72">PA3</text>
<text x="155.6" y="74.5">PA4</text>
<text x="155.6" y="77.1">PA5</text>
<text x="31.2" y="80.3">GND</text>
<text x="51.5" y="80.3">GND</text>
<text x="74.4" y="80.3">GND</text>
<text x="126.7" y="82.2">PC14_OSC32_IN</text>
<text x="155.6" y="79.6">PA6</text>
<text x="155.6" y="82.2">PA7</text>
<text x="126.7" y="84.7">PC15_OSC32_OUT</text>
<text x="154.6" y="89.8">PA10</text>
<text x="155.6" y="87.2">PA9</text>
<text x="155.6" y="84.7">PA8</text>
<text x="259.5" y="89.8">VBUS</text>
<text x="263" y="84.7">GND</text>
<text x="126.7" y="92.3">PH0_OSC_IN</text>
<text x="126.7" y="94.9">PH1_OSC_OUT</text>
<text x="154.6" y="92.3">PA11</text>
<text x="154.6" y="94.9">PA12</text>
<text x="259.5" y="94.9">D+</text>
<text x="33.6" y="98.1">+3.3V</text>
<text x="154.6" y="97.4">PA13</text>
<text x="154.6" y="99.9">PA14</text>
<text x="259.5" y="97.4">ID</text>
<text x="259.5" y="99.9">GND</text>
<text x="266.7" y="99.6" transform="rotate(-90 266.7 99.6)">SHLD</text>
<text x="269.2" y="99.6" transform="rotate(-90 269.2 99.6)">SHLD</text>
<text x="271.8" y="99.6" transform="rotate(-90 271.8 99.6)">SHLD</text>
<text x="274.3" y="99.6" transform="rotate(-90 274.3 99.6)">SHLD</text>
<text x="276.9" y="99.6" transform="rotate(-90 276.9 99.6)">SHLD</text>
<text x="279.4" y="99.6" transform="rotate(-90 279.4 99.6)">SHLD</text>
<text x="126.7" y="106.3">BOOT0</text>
<text x="154.6" y="102.5">PA15</text>
<text x="155.6" y="107.6">PB0</text>
<text x="251.5" y="104.4">GND</text>
<text x="77.5" y="112">GND</text>
<text x="126.7" y="108.8">NRST</text>
<text x="155.6" y="112.6">PB2</text>
<text x="155.6" y="110.1">PB1</text>
<text x="228" y="113.9">GND</text>
<text x="103.6" y="116.5">GND</text>
<text x="155.6" y="117.7">PB4</text>
<text x="155.6" y="115.2">PB3</text>
<text x="155.6" y="120.3">PB5</text>
<text x="155.6" y="122.8">PB6</text>
<text x="155.6" y="125.3">PB7</text>
<text x="155.6" y="127.9">PB8</text>
<text x="155.6" y="130.4">PB9</text>
<text x="235.7" y="127.2">GND</text>
<text x="243.3" y="126.6">GND</text>
<text x="264.2" y="126.6">GND</text>
<text x="33.7" y="133.6">GND</text>
<text x="154.6" y="133">PB10</text>
<text x="154.6" y="135.5">PB11</text>
<text x="235.7" y="133.6">GND</text>
<text x="33.6" y="138.1">+3.3V</text>
<text x="126.7" y="140.6">VSSA</text>
<text x="126.7" y="143.1">VSS</text>
<text x="154.6" y="138">PB12</text>
<text x="154.6" y="140.6">PB13</text>
<text x="154.6" y="143.1">PB14</text>
<text x="44.1" y="149.5">1</text>
<text x="48.9" y="149.5">2</text>
<text x="126.7" y="148.2">VSS</text>
<text x="126.7" y="145.7">VSS</text>
<text x="154.6" y="148.2">PC13</text>
<text x="154.6" y="145.7">PB15</text>
<text x="44.1" y="152">3</text>
<text x="44.1" y="154.6">5</text>
<text x="48.9" y="152">4</text>
<text x="48.9" y="154.6">6</text>
<text x="118.8" y="152.6">GND</text>
<text x="44.1" y="157.1">7</text>
<text x="44.1" y="159.6">9</text>
<text x="47.9" y="159.6">10</text>
<text x="48.9" y="157.1">8</text>
<text x="33.7" y="164.1">GND</text>
<text x="148.7" y="187.6">GND</text>
</g>
</svg>
